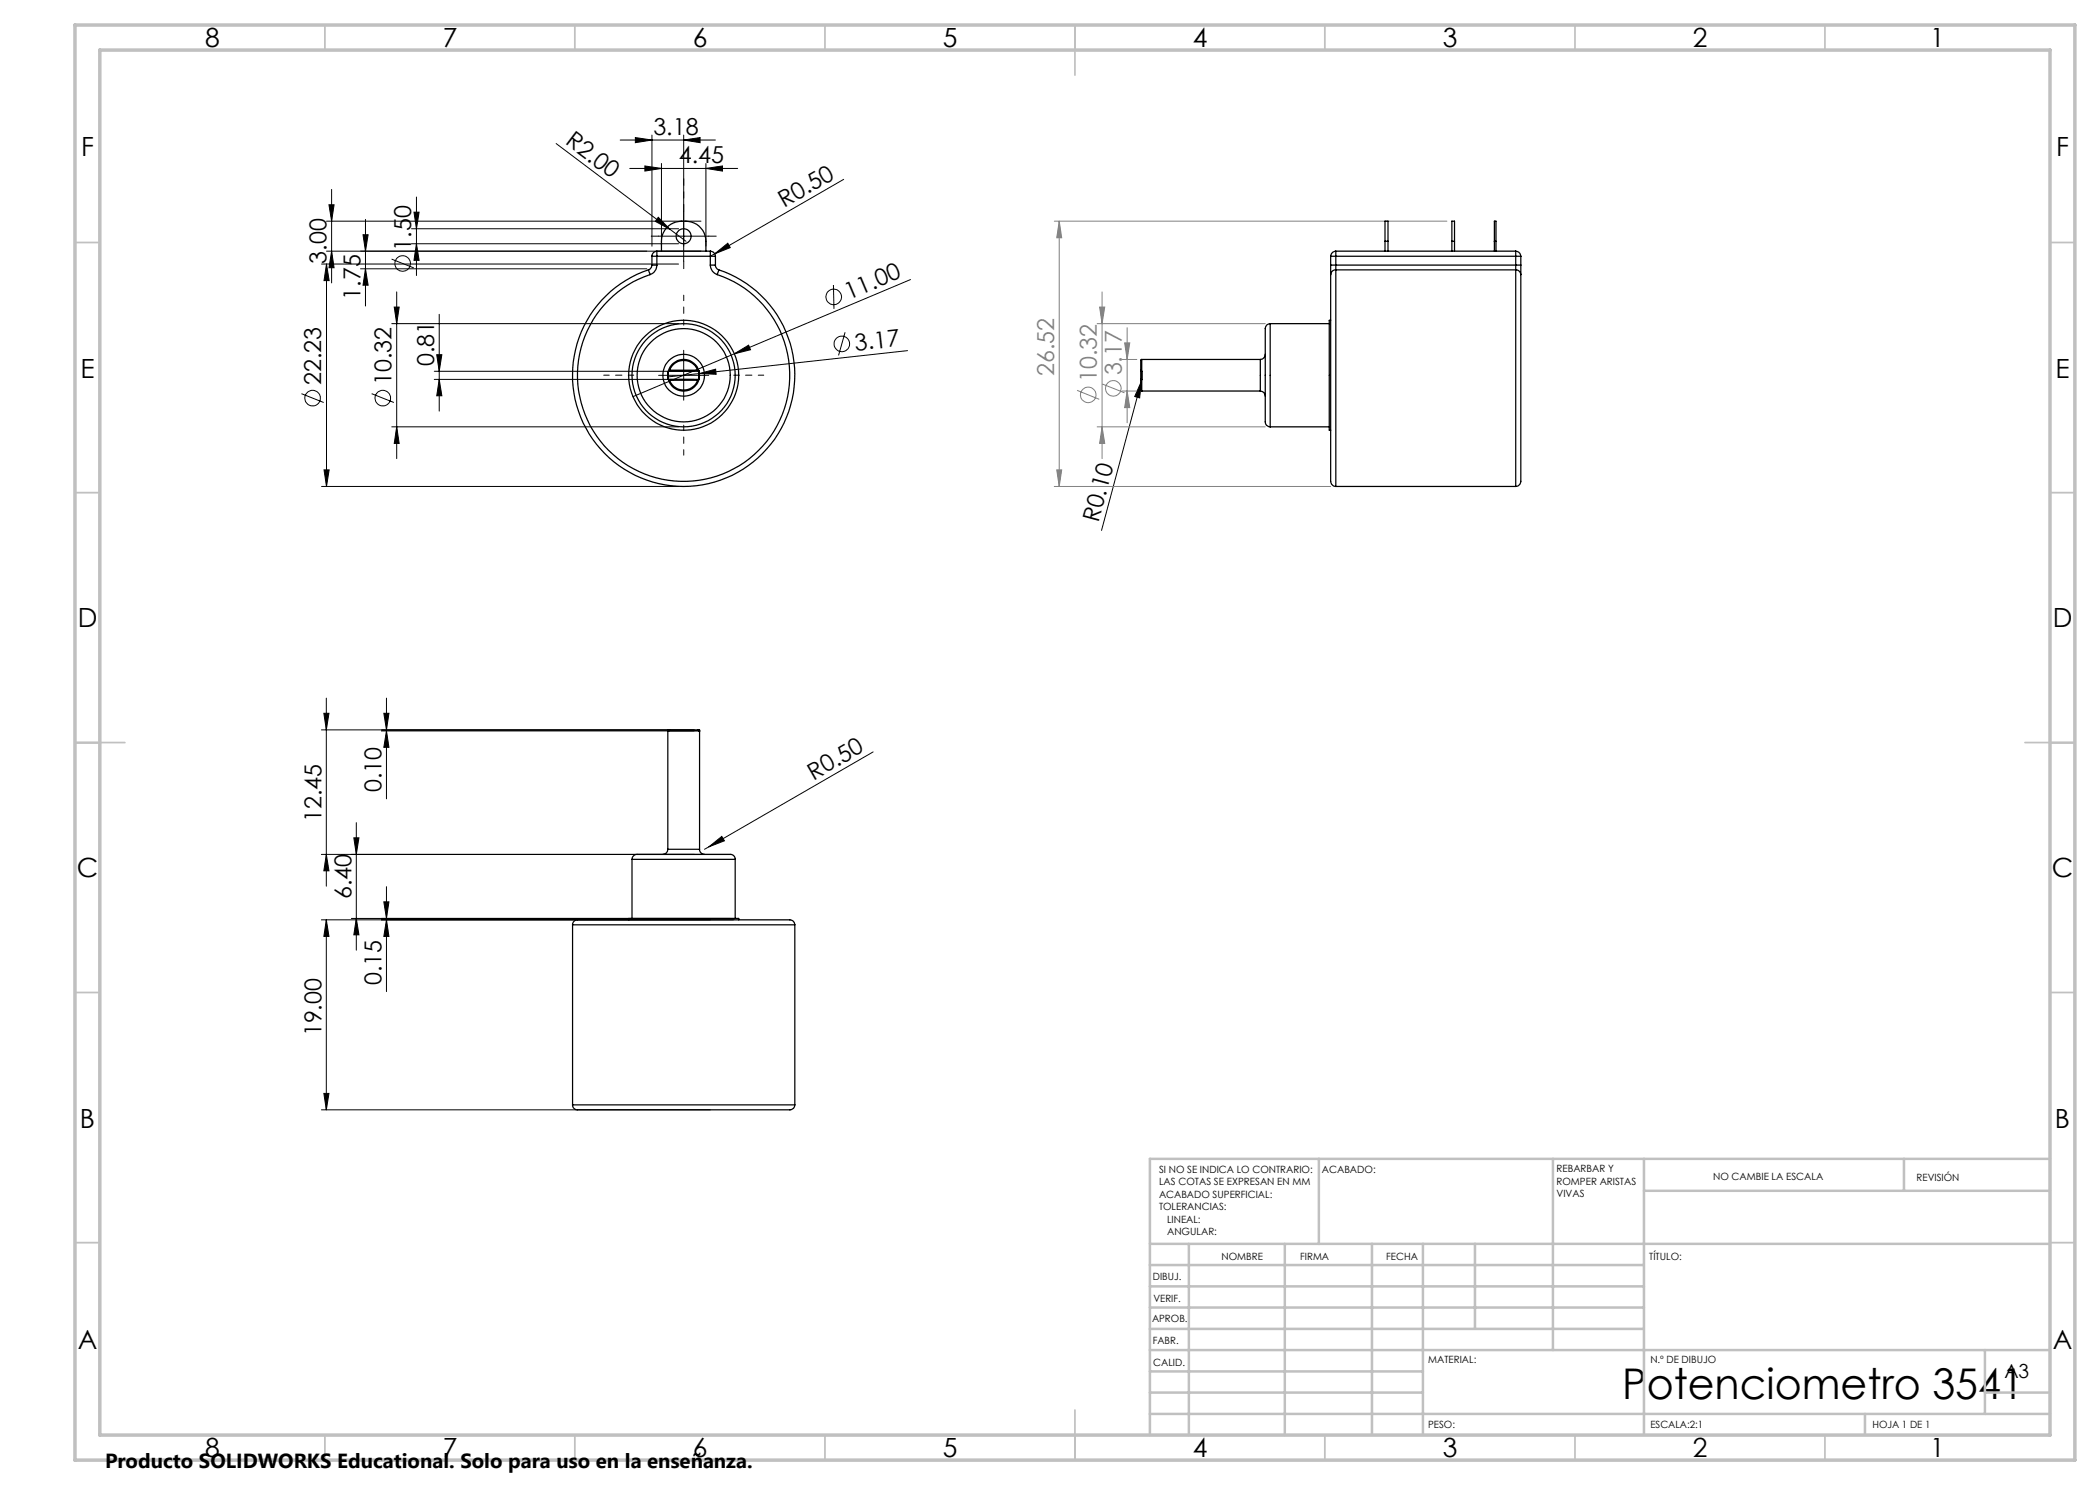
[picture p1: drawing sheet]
<svg xmlns="http://www.w3.org/2000/svg" width="420mm" height="297mm" viewBox="0 0 420 297" stroke-linecap="round" stroke-linejoin="round" font-family="sans-serif">
<g fill="none" stroke="#000" stroke-width=".2">
<path d="M66.3 37.9v18.7M83.3 39.4v15.7M111.2 28.7l22.8 17.2M124 28h19.1M125.9 33.7h21.6M127.1 27.5l3.3 .5-3.3 .5zM129 33.2l3.3 .5-3.3 .5zM130.4 27v22.2M132.3 32.7v16.5M136.7 28l3.3-.5v1zM136.7 27v25.2M141.2 33.7l3.3-.5v1z"/>
<path d="M141.2 32.7v16.5M168.7 35.9l-25.8 14.9M64.3 52.8h71.4M65.3 50.2h74.9M65.3 44.2h74.9M65.3 52.8l.5 3.3h-1zM65.3 52.8v44.5M65.8 41h1l-.5 3.2zM66.3 50.2l.5 3.3h-1zM72.1 53.8h57.3M72.6 47h1l-.5 3.2zM73.1 53.8l.5 3.2h-1z"/>
<path d="M73.1 43.9v17.3M78.3 51.8l4.5 1.8M79.3 58.4v33.3M82.3 48.8h53.4M82.3 45.8h53.4M82.8 42.4h1l-.5 3.4zM83.3 48.8l.5 3.3h-1zM131.7 43.5l2.3 2.4-2.9-1.6zM131.7 47.2h10M134 45.9l3.2 2.4M142.9 50.8l2.7-2.2 .5 .9zM142.9 50.8l-.8 .5"/>
<path d="M166.7 57l.1 4.8M182.1 55.9l-35.2 14.9M60.3 78.7l4.4 1.8M74.3 78.7l4.5 1.8M78.4 64.7h57.3M78.8 61.4h1l-.5 3.3zM86.9 75.9h51.9M86.9 74.3h51.9M87.3 70.9h1.1l-.6 3.4zM87.8 75.9l.6 3.3h-1.1zM87.8 62.9v19.3M131.7 75.1h10"/>
<path d="M136.7 70.1v9.9M139.9 74.7l3.2-.9 .1 1.1zM139.9 74.7l-6.3 .7M146.9 70.8l2.8-1.8 .4 1zM146.9 70.8l-20.3 8.5M169 66.5l-1.3 4.6M181.5 70.1l-41.6 4.6M228.3 76.3l-.4 3.3-1-.3zM228.3 76.3l-8 29.8M228.4 76.1l-.1 .2M64.3 97.3h71.4M64.8 94h1l-.5 3.3z"/>
<path d="M78.4 85.4h57.3M79.3 85.4l.5 3.3h-1zM65.3 139.6v37.6M77.3 139.6v20.2M64.3 146h74.6M64.8 142.7h1l-.5 3.3zM76.3 146.2h62.5M76.8 142.7h1l-.5 3.3zM77.3 146.2l.5 3.3h-1zM174.6 150.4l-32.8 19M64.3 170.9h81.8M65.3 170.9l.5 3.3h-1z"/>
<path d="M70.8 167.6h1l-.5 3.3zM71.3 164.5v25.5M77.3 177.3v21M141.8 169.4l2.6-2.1 .5 .9zM141.8 169.4l-.9 .5M64.3 184h82.4M65.3 184l.5 3.3h-1zM65.3 184v38M70.3 183.7h76.4M71.3 183.7l.5 3.3h-1zM76.8 180.4h1l-.5 3.3zM77.3 184l.5 3.3h-1z"/>
<path d="M64.8 218.7h1l-.5 3.3zM64.3 222h77.8"/>
<circle cx="80.5" cy="52.7" r="1.55"/>
<circle cx="166.7" cy="59.4" r="1.57"/>
<circle cx="62.5" cy="79.6" r="1.56"/>
<circle cx="76.6" cy="79.6" r="1.56"/>
<circle cx="168.4" cy="68.8" r="1.55"/>
</g>
<g fill="none" stroke="#808080" stroke-width=".2">
<path d="M210.9 44.2h78.5M211.8 44.2v53.1M211.8 44.2l.5 3.4h-1zM220.4 58.4v33.3M215.4 78.1l4.5 1.8M219.4 64.7h33.6M219.9 61.4h1l-.5 3.3zM220.5 76.8l4.4 1.8M224.4 71.9h3M224.4 78.2h3M224.9 68.6h1.1l-.6 3.3zM225.4 65.5v19.1"/>
<path d="M225.4 78.2l.6 3.3h-1.1zM210.9 97.3h55.2M211.3 94h1l-.5 3.3zM219.4 85.4h33.6M220.4 85.4l.5 3.3h-1z"/>
<circle cx="217.6" cy="79" r="1.56"/>
<circle cx="222.7" cy="77.7" r="1.55"/>
</g>
<path d="M126.7 75h-6M136.7 65v-6M146.7 75h6M136.7 85v6" fill="none" stroke="#000" stroke-width=".2" stroke-dasharray="15.2 1.3 1.3 1.3" stroke-dashoffset="14.1"/>
<path d="M136.7 42.2v-6.5" fill="none" stroke="#000" stroke-width=".2" stroke-dasharray="15.2 1.3 1.3 1.3" stroke-dashoffset="13.9"/>
<path d="M131.7 47.2h-1.5M136.7 52.2v1.5M141.7 47.2h1.5" fill="none" stroke="#000" stroke-width=".2" stroke-dasharray="15.2 1.3 1.3 1.3"/>
<g fill="none" stroke="#c0c0c0" stroke-width=".35">
<path d="M65 5v5M115 5v5M165 5v5M215 5v10M265 5v5M315 5v5M365 5v5M15 48.5h5M410 48.5h5M15 98.5h5M410 98.5h5M15 148.5h10"/>
<path d="M405 148.5h10M15 198.5h5M410 198.5h5M15 248.5h5M410 248.5h5M65 287v5M115 287v5M165 287v5M215 282v10M265 287v5M315 287v5M365 287v5"/>
</g>
<g fill="none" stroke="#c0c0c0" stroke-width=".5">
<path d="M263.8 231.8v17M310.6 231.8v38.2M328.8 231.8v55.2M328.8 238.2h81.2M380.8 231.8v6.4M410 231.8h-180v55.2M230 248.8h180M230 257.3h98.8M230 253h98.8M237.8 248.8v38.2M257 248.8v38.2M274.4 248.8v38.2"/>
<path d="M284.6 248.8v38.2M295 248.8v17M230 265.8h98.8M230 261.5h98.8M230 278.5h54.6M230 274.3h54.6M230 270h180M397 278.5h13M397 270v12.8M230 282.8h180M373 282.8v4.2"/>
</g>
<path d="M15 5h400v287h-400zM20 10h390v277h-390z" fill="none" stroke="#c0c0c0" stroke-width=".7"/>
<g fill="#000">
<path d="M131.7 43.5l2.3 2.4-2.9-1.6zM142.9 50.8l2.7-2.2 .5 .9zM139.9 74.7l3.2-.9 .1 1.1zM146.9 70.8l2.8-1.8 .4 1zM228.3 76.3l-.4 3.3-1-.3zM141.8 169.4l2.6-2.1 .5 .9z"/>
<path d="M129 33.2l3.3 .5-3.3 .5zM141.2 33.7l3.3-.5v1z"/>
<path d="M136.7 28l3.3-.5v1zM127.1 27.5l3.3 .5-3.3 .5z"/>
<path d="M66.3 50.2l.5 3.3h-1zM65.8 41h1l-.5 3.2z"/>
<path d="M72.6 47h1l-.5 3.2zM73.1 53.8l.5 3.2h-1zM76.8 142.7h1l-.5 3.3zM77.3 146.2l.5 3.3h-1z"/>
<path d="M64.8 94h1l-.5 3.3zM65.3 52.8l.5 3.3h-1zM79.3 85.4l.5 3.3h-1zM78.8 61.4h1l-.5 3.3zM87.8 75.9l.6 3.3h-1.1zM87.3 70.9h1.1l-.6 3.4zM83.3 48.8l.5 3.3h-1zM82.8 42.4h1l-.5 3.4zM64.8 218.7h1l-.5 3.3zM65.3 184l.5 3.3h-1zM77.3 184l.5 3.3h-1zM76.8 180.4h1l-.5 3.3zM71.3 183.7l.5 3.3h-1zM70.8 167.6h1l-.5 3.3zM65.3 170.9l.5 3.3h-1zM64.8 142.7h1l-.5 3.3z"/>
</g>
<path d="M211.8 44.2l.5 3.4h-1zM211.3 94h1l-.5 3.3zM219.9 61.4h1l-.5 3.3zM220.4 85.4l.5 3.3h-1zM224.9 68.6h1.1l-.6 3.3zM225.4 78.2l.6 3.3h-1.1z" fill="#808080"/>
<g fill="none" stroke="#000" stroke-width=".25">
<path d="M129.7 54a22.2 22.2 0 0 0-10.9 34.2 22.2 22.2 0 0 0 35.9 0 22.2 22.2 0 0 0-10.9-34.2M129.7 54l.3 .9M130 54.9a21.2 21.2 0 0 0-10.4 32.7 21.2 21.2 0 0 0 34.3 0 21.2 21.2 0 0 0-10.5-32.7M130.4 51.3h1M130.4 53a1.14 1.14 0 0 1-.7 1M130.4 53h1M130.4 51.3v1.7M131.4 50.2v1.1M131.4 53a2.06 2.06 0 0 1-1.4 1.9M131.4 50.2a1.02 1.02 0 0 0-1 1.1M131.4 51.3h10.7M131.4 50.2h10.7"/>
<path d="M131.4 51.3v1.7M132.3 50.2a6.3 6.3 0 0 1 .6-4.1 4.8 4.8 0 0 1 7.6 0l.3 .5a6.9 6.9 0 0 1 .4 3.6M142.1 53h1M142.1 51.3h1M142.1 50.2v1.1M142.1 53a2.06 2.06 0 0 0 1.3 1.9M142.1 50.2a1.09 1.09 0 0 1 1 1.1M142.1 51.3v1.7M143.1 53a1.03 1.03 0 0 0 .7 1M143.1 51.3v1.7M143.8 54l-.4 .9M266.1 54.9v40.7a1.32 1.32 0 0 0 1.1 1.7"/>
<path d="M266.1 53h1.1M266.1 53v1.9M266.1 51.3h1.1M266.1 51.3v1.7M267.2 54a1.03 1.03 0 0 0-1.1 .9M267.2 53v1M267.2 50.2v1.1M267.2 50.2a1.09 1.09 0 0 0-1.1 1.1M267.2 54v43.3M267.2 51.3h35.9M267.2 50.2h35.9M267.2 54h35.9"/>
<path d="M267.2 53h35.9M267.2 51.3v1.7M277 48.3v-4.1h.6v4.1M277 48.3h.6M277 48.3v1.9M277.6 48.3v1.9M290.4 48.3v-4.1h.5v4.1M290.4 48.3h.5M290.4 48.3v1.9M290.9 48.3v1.9M298.9 48.3v-4.1h.3v4.1M298.9 48.3v1.9"/>
<path d="M298.9 48.3h.3M299.2 48.3v1.9M303.1 54a1.03 1.03 0 0 1 1.1 .9M303.1 53v1M303.1 53h1.1M303.1 50.2a1.09 1.09 0 0 1 1.1 1.1M303.1 51.3h1.1M303.1 50.2v1.1M303.1 54v43.3M303.1 51.3v1.7M304.2 54.9v40.7a1.32 1.32 0 0 1-1.1 1.7M304.2 53v1.9"/>
<path d="M304.2 51.3v1.7M133.7 74.3l-.1 .6 .1 1M133.7 75.9l.2 .2M133.7 75.9a3.2 3.2 0 0 0 3 2.3 3.2 3.2 0 0 0 3.1-2.3M133.7 74.3a3.2 3.2 0 0 1 3-2.4 3.2 3.2 0 0 1 3.1 2.4M133.7 74.3v1.6M133.7 74.3h6.1M133.7 75.9h6.1M133.9 76.1a2.97 2.97 0 0 0 2.8 1.9 2.97 2.97 0 0 0 2.8-1.9M133.9 74l-.2 .3M133.9 74a2.97 2.97 0 0 1 2.8-1.9 2.97 2.97 0 0 1 2.8 1.9M133.9 74h5.6"/>
<path d="M133.9 76.1h5.6M139.5 74l.3 .3M139.8 74.3l.1 .8-.1 .8M139.8 75.9l-.3 .2M139.8 74.3v1.6M228.4 75.9l-.3 .2v2l.3 .1M228.4 71.9l-.3 .1v2l.3 .3M228.4 74.3h-.3v1.6h.3M228.4 74.3v1.6M228.4 75.9v2.3M228.4 71.9v2.4M228.4 71.9h23.7"/>
<path d="M228.4 78.2h23.7M252.1 78.2a1.02 1.02 0 0 1 .9 1M252.1 71.9v6.3M253 70.9a1.02 1.02 0 0 1-.9 1M254 64.7a1.19 1.19 0 0 0-1 1.6v17.8a1.05 1.05 0 0 0 1 1.3M254 64.7v20.7M254 64.7h11.9M266.1 64.1h-.2v21.9h.2M254 85.4h11.9M267.2 97.3h35.9M133.6 146.2h.1M133.7 146.2h.1"/>
<path d="M133.7 146.2l-.1-.2v23.9M133.7 146.2h6.1M133.7 146.2l.1-.2h5.8l.2 .2M139.8 146.2h.1M139.8 146.2l.1-.2v23.9M126.4 171.9a1.2 1.2 0 0 1 1.6-1h17.7a1.05 1.05 0 0 1 1.3 1M126.4 171.9h20.6M126.4 171.9v11.8M133.6 169.9a1.02 1.02 0 0 1-1 1M133.6 169.9h6.3M139.9 169.9a1.02 1.02 0 0 0 1 1M147 171.9v11.8"/>
<path d="M114.5 185a1.1 1.1 0 0 1 1.5-1h41.9a1.04 1.04 0 0 1 1.1 1M114.5 185h44.5M114.5 185v36M125.7 184v-.3h22v.3M159 185v36M114.5 221a1.1 1.1 0 0 0 1.5 1h41.7a1.05 1.05 0 0 0 1.3-1M114.5 221h44.5"/>
<circle cx="136.7" cy="47.3" r="1.5"/>
<circle cx="136.7" cy="75.1" r="10.3"/>
<circle cx="136.7" cy="75" r="4.2"/>
<circle cx="136.7" cy="75" r="9.3"/>
<circle cx="136.7" cy="75.1" r="11"/>
</g>
<text font-size="8.5" x="324.5" y="279.7">Potenciometro 3541</text>
<g font-size="5.3">
<text x="41" y="9.5">8</text>
<text x="88.5" y="9.5">7</text>
<text x="138.5" y="9.5">6</text>
<text x="188.5" y="9.5">5</text>
<text x="238.5" y="9.5">4</text>
<text x="288.5" y="9.5">3</text>
<text x="338.5" y="9.5">2</text>
<text x="386" y="9.5">1</text>
<text x="16.2" y="31.2">F</text>
<text x="411.2" y="31.2">F</text>
<text x="16.1" y="75.5">E</text>
<text x="411.1" y="75.5">E</text>
<text x="15.5" y="125.5">D</text>
<text x="410.5" y="125.5">D</text>
<text x="15.4" y="175.5">C</text>
<text x="410.4" y="175.5">C</text>
<text x="16" y="225.5">B</text>
<text x="411" y="225.5">B</text>
<text x="15.5" y="269.7">A</text>
<text x="410.5" y="269.7">A</text>
<text x="41" y="291.5">8</text>
<text x="88.5" y="291.5">7</text>
<text x="138.5" y="291.5">6</text>
<text x="188.5" y="291.5">5</text>
<text x="238.5" y="291.5">4</text>
<text x="288.5" y="291.5">3</text>
<text x="338.5" y="291.5">2</text>
<text x="386" y="291.5">1</text>
</g>
<g font-size="4.7">
<text x="112.9" y="28.7" transform="rotate(37 112.9 28.7)">R2.00</text>
<text x="130.7" y="27">3.18</text>
<text x="135.8" y="32.7">4.45</text>
<text x="156.8" y="41.6" transform="rotate(-30 156.8 41.6)">R0.50</text>
<text x="65.3" y="52.8" transform="rotate(-90 65.3 52.8)">3.00</text>
<text x="82.3" y="50.1" transform="rotate(-90 82.3 50.1)">1.50</text>
<text x="72.1" y="59.9" transform="rotate(-90 72.1 59.9)">1.75</text>
<text x="169.8" y="59.9" transform="rotate(-23 169.8 59.9)">11.00</text>
<text x="171.1" y="70.2" transform="rotate(-6 171.1 70.2)">3.17</text>
<text x="64.3" y="77" transform="rotate(-90 64.3 77)">22.23</text>
<text x="78.3" y="77" transform="rotate(-90 78.3 77)">10.32</text>
<text x="86.9" y="73.2" transform="rotate(-90 86.9 73.2)">0.81</text>
<text x="219.7" y="104.6" transform="rotate(-75 219.7 104.6)">R0.10</text>
<text x="76.3" y="158.5" transform="rotate(-90 76.3 158.5)">0.10</text>
<text x="162.7" y="156.1" transform="rotate(-30 162.7 156.1)">R0.50</text>
<text x="64.3" y="164.4" transform="rotate(-90 64.3 164.4)">12.45</text>
<text x="70.3" y="179.9" transform="rotate(-90 70.3 179.9)">6.40</text>
<text x="76.3" y="197" transform="rotate(-90 76.3 197)">0.15</text>
<text x="64.3" y="207.3" transform="rotate(-90 64.3 207.3)">19.00</text>
</g>
<g font-size="4.7" fill="#808080">
<text x="210.8" y="75.3" transform="rotate(-90 210.8 75.3)">26.52</text>
<text x="219.4" y="76.4" transform="rotate(-90 219.4 76.4)">10.32</text>
<text x="224.4" y="75.1" transform="rotate(-90 224.4 75.1)">3.17</text>
</g>
<text font-size="4.1" x="21" y="293.7">Producto SOLIDWORKS Educational. Solo para uso en la enseñanza.</text>
<text font-size="3.9" x="400.9" y="275.5">A3</text>
<g font-size="2">
<text x="231.8" y="234.6">SI NO SE INDICA LO CONTRARIO:</text>
<text x="231.8" y="237.1">LAS COTAS SE EXPRESAN EN MM</text>
<text x="231.8" y="239.6">ACABADO SUPERFICIAL:</text>
<text x="264.4" y="234.6">ACABADO:</text>
<text x="311.3" y="234.5">REBARBAR Y</text>
<text x="311.3" y="237">ROMPER ARISTAS</text>
<text x="311.3" y="239.5">VIVAS</text>
<text x="342.6" y="236">NO CAMBIE LA ESCALA</text>
<text x="383.3" y="236.2">REVISIÓN</text>
<text x="231.8" y="242.1">TOLERANCIAS:</text>
<text x="233.4" y="244.6">LINEAL:</text>
<text x="233.4" y="247.1">ANGULAR:</text>
<text x="244.3" y="252">NOMBRE</text>
<text x="260" y="251.9">FIRMA</text>
<text x="277.2" y="251.9">FECHA</text>
<text x="329.9" y="251.9">TÍTULO:</text>
<text x="230.6" y="256.1">DIBUJ.</text>
<text x="230.7" y="260.3">VERIF.</text>
<text x="230.4" y="264.4">APROB.</text>
<text x="230.5" y="268.8">FABR.</text>
<text x="230.7" y="273.1">CALID.</text>
<text x="285.6" y="272.5">MATERIAL:</text>
<text x="330.1" y="272.5">N.º DE DIBUJO</text>
<text x="285.6" y="285.5">PESO:</text>
<text x="330.1" y="285.6">ESCALA:2:1</text>
<text x="374.5" y="285.6">HOJA 1 DE 1</text>
</g>
</svg>
